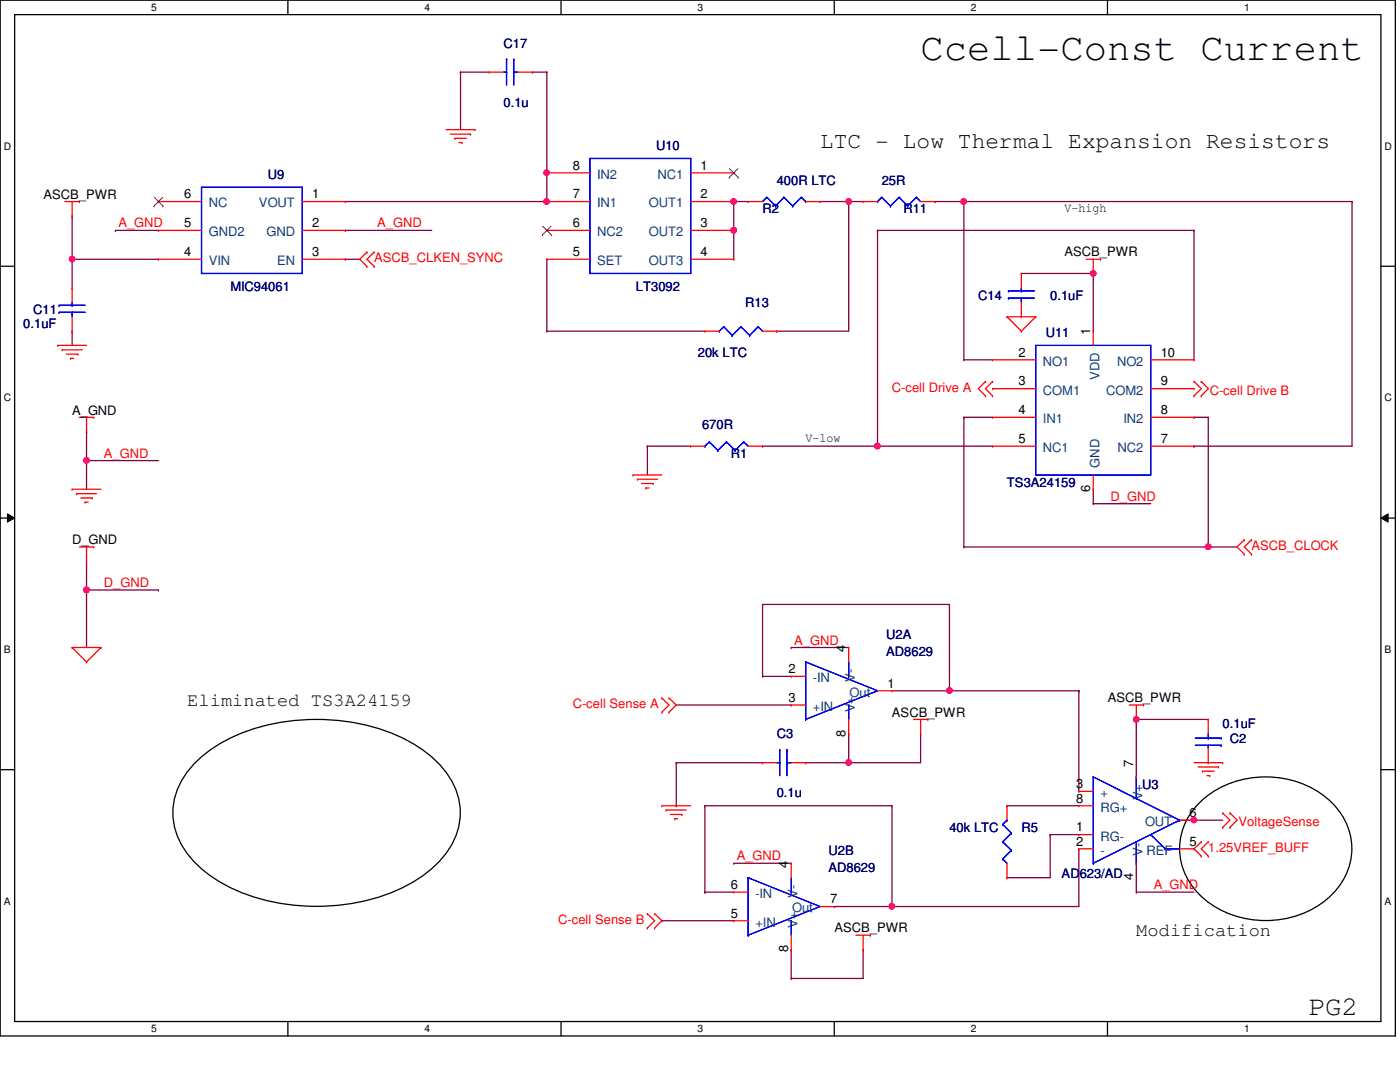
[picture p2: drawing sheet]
<svg xmlns="http://www.w3.org/2000/svg" width="279mm" height="216mm" viewBox="0 0 279 216" stroke-linecap="round" stroke-linejoin="round" font-family="sans-serif">
<path d="M0 0h278.5v206.7h-278.5zM2.9 2.9h272.7v200.9h-272.7z" fill="none" stroke="#000" stroke-width=".25"/>
<g fill="#fff">
<path d="M30.2 .3h1.1v2.3h-1.1z"/>
<path d="M30.2 204.1h1.1v2.3h-1.1z"/>
</g>
<path d="M57.4 0v2.9M57.4 203.8v2.9" fill="none" stroke="#000" stroke-width=".25"/>
<g fill="#fff">
<path d="M84.7 .3h1.1v2.3h-1.1z"/>
<path d="M84.7 204.1h1.1v2.3h-1.1z"/>
</g>
<path d="M112 0v2.9M112 203.8v2.9" fill="none" stroke="#000" stroke-width=".25"/>
<g fill="#fff">
<path d="M139.2 .3h1.1v2.3h-1.1z"/>
<path d="M139.2 204.1h1.1v2.3h-1.1z"/>
</g>
<path d="M166.5 0v2.9M166.5 203.8v2.9" fill="none" stroke="#000" stroke-width=".25"/>
<g fill="#fff">
<path d="M193.8 .3h1.1v2.3h-1.1z"/>
<path d="M193.8 204.1h1.1v2.3h-1.1z"/>
</g>
<path d="M221 0v2.9M221 203.8v2.9" fill="none" stroke="#000" stroke-width=".25"/>
<g fill="#fff">
<path d="M248.3 .3h1.1v2.3h-1.1z"/>
<path d="M248.3 204.1h1.1v2.3h-1.1z"/>
<path d="M.8 28h1.4v2.3h-1.4z"/>
<path d="M276.3 28h1.4v2.3h-1.4z"/>
<path d="M.8 78.2h1.4v2.3h-1.4z"/>
<path d="M276.3 78.2h1.4v2.3h-1.4z"/>
</g>
<path d="M0 53.1h2.9M275.6 53.1h2.9" fill="none" stroke="#000" stroke-width=".25"/>
<g fill="#fff">
<path d="M.8 128.5h1.3v2.2h-1.3z"/>
<path d="M276.3 128.5h1.3v2.2h-1.3z"/>
</g>
<path d="M0 103.4h2.9M275.6 103.4h2.9" fill="none" stroke="#000" stroke-width=".25"/>
<path d="M1.5 102.5l1.4 .9-1.4 .8zM275.6 103.4l1.4-.9v1.7z" fill="#000"/>
<path d="M1.5 102.5l1.4 .9-1.4 .8zM275.6 103.4l1.4-.9v1.7z" fill="none" stroke="#000" stroke-width=".2"/>
<g fill="#fff">
<path d="M.8 178.7h1.3v2.2h-1.3z"/>
<path d="M276.3 178.7h1.3v2.2h-1.3z"/>
</g>
<path d="M0 153.6h2.9M38.8 152.4a31 31 0 0 1 17.5-8.3 40.7 40.7 0 0 1 25.5 3.9 19.6 19.6 0 0 1 9.2 9.7 13.3 13.3 0 0 1-3.4 14.3 31.1 31.1 0 0 1-17.5 8.3 40.5 40.5 0 0 1-25.6-4 19.7 19.7 0 0 1-9.2-9.6 13.3 13.3 0 0 1 3.5-14.3zM275.6 153.6h2.9M239.3 160.2a19.5 19.5 0 0 1 26.6 0 12.6 12.6 0 0 1-1.1 19.3 19.6 19.6 0 0 1-25.5-1 12.6 12.6 0 0 1 0-18.3z" fill="none" stroke="#000" stroke-width=".25"/>
<path d="M192.4 83.3h.1M192.4 83.3v25.8M241.1 109.1h.1M241.1 109.1h5.8" fill="none" stroke="#800040" stroke-width=".25"/>
<circle cx="241.1" cy="109.1" r=".56" fill="#f0f"/>
<circle cx="241.1" cy="109.1" r=".56" fill="none" stroke="#f0f" stroke-width=".25"/>
<path d="M146.4 40.2h.1M146.4 40.2h2.9M175.1 46h.1M175.1 46h63.2M175.1 46v43M175.1 89h.1M175.1 89h23" fill="none" stroke="#800040" stroke-width=".25"/>
<circle cx="175.1" cy="89" r=".57" fill="#f0f"/>
<circle cx="175.1" cy="89" r=".57" fill="none" stroke="#f0f" stroke-width=".25"/>
<path d="M146.4 40.2h.1M146.4 40.2v5.8" fill="none" stroke="#800040" stroke-width=".25"/>
<circle cx="146.4" cy="45.9" r=".57" fill="#f0f"/>
<circle cx="146.4" cy="45.9" r=".57" fill="none" stroke="#f0f" stroke-width=".25"/>
<circle cx="146.4" cy="40.2" r=".56" fill="#f0f"/>
<circle cx="146.4" cy="40.2" r=".56" fill="none" stroke="#f0f" stroke-width=".25"/>
<g fill="none" stroke="#800040" stroke-width=".25">
<path d="M91.9 14.4h.1M91.9 14.4v11.5M91.9 14.4h5.7M109.1 14.4h.1M109.1 14.4v20.1M109.1 51.7h.1M109.1 51.7v14.4M146.4 46h.1M146.4 46v5.7M109.1 66.1h.1M109.1 66.1h31.6M155 66.1h.1"/>
<path d="M155 66.1h14.4"/>
</g>
<circle cx="109.1" cy="34.5" r=".56" fill="#f0f"/>
<circle cx="109.1" cy="34.5" r=".56" fill="none" stroke="#f0f" stroke-width=".25"/>
<path d="M106.3 14.4h.1M106.3 14.4h2.8M201 175.1h.1M209.6 166.5h.1M209.6 166.5h5.7M209.6 166.5v8.6h-8.6M226.8 172.3h.1M226.8 178h.1M226.8 172.3v5.7M226.8 178h11.5M238.3 163.7h.1M238.3 163.7h5.7" fill="none" stroke="#800040" stroke-width=".25"/>
<circle cx="238.2" cy="163.6" r=".56" fill="#f0f"/>
<circle cx="238.2" cy="163.6" r=".56" fill="none" stroke="#f0f" stroke-width=".25"/>
<g fill="none" stroke="#800040" stroke-width=".25">
<path d="M163.7 40.2h.1M163.7 40.2h8.6M169.4 40.2h.1M169.4 40.2v25.9M192.4 40.2h.1M192.4 40.2v31.6M238.3 46h.1M238.3 46v25.8M269.8 40.2h.1M269.8 40.2v48.8h-31.5M192.4 71.8h.1M192.4 71.8h5.7"/>
<path d="M192.4 83.3h.1M192.4 83.3h5.7M218.2 97.6h.1M218.2 97.6v2.9M238.3 83.3h.1M238.3 89h.1M238.3 83.3h2.8M241.1 83.3h.1M241.1 83.3v25.8h-48.7M192.4 109.1h.1M218.2 100.5h.1M218.2 100.5h11.5"/>
</g>
<circle cx="169.4" cy="40.2" r=".56" fill="#f0f"/>
<circle cx="169.4" cy="40.2" r=".56" fill="none" stroke="#f0f" stroke-width=".25"/>
<path d="M192.4 40.2h.1M192.4 40.2h77.4" fill="none" stroke="#800040" stroke-width=".25"/>
<circle cx="192.3" cy="40.2" r=".56" fill="#f0f"/>
<circle cx="192.3" cy="40.2" r=".56" fill="none" stroke="#f0f" stroke-width=".25"/>
<path d="M109.1 34.5h.1M109.1 34.5v5.7M129.2 89h.1M129.2 89h8.6M152.2 89h.1M152.2 89h22.9M215.3 137.8h.1M215.3 137.8v20.1M201 160.8h.1M201 160.8h14.3M235.4 163.7h.1M235.4 163.7h2.9" fill="none" stroke="#800040" stroke-width=".25"/>
<circle cx="109.1" cy="40.2" r=".56" fill="#f0f"/>
<circle cx="109.1" cy="40.2" r=".56" fill="none" stroke="#f0f" stroke-width=".25"/>
<path d="M14.4 51.7h.1M14.4 43.1h.1M14.4 51.7h17.2M14.4 43.1v8.6M23 46h.1M23 46h8.6M68.9 46h.1M68.9 46h17.2" fill="none" stroke="#800040" stroke-width=".25"/>
<circle cx="14.4" cy="51.7" r=".56" fill="#f0f"/>
<circle cx="14.4" cy="51.7" r=".56" fill="none" stroke="#f0f" stroke-width=".25"/>
<path d="M14.4 51.7h.1M14.4 51.7v5.7M68.9 51.7h.1M68.9 51.7h2.9M14.4 66.1h.1M14.4 66.1v2.8M226.8 143.6h.1M226.8 143.6h14.3" fill="none" stroke="#800040" stroke-width=".25"/>
<circle cx="226.8" cy="143.5" r=".56" fill="#f0f"/>
<circle cx="226.8" cy="143.5" r=".56" fill="none" stroke="#f0f" stroke-width=".25"/>
<path d="M186.6 40.2h.1M186.6 40.2h5.8M203.8 54.6h.1M203.8 54.6h14.4M218.2 54.6h.1M218.2 54.6v11.5M226.8 143.6h.1M226.8 143.6v11.4" fill="none" stroke="#800040" stroke-width=".25"/>
<circle cx="218.2" cy="54.6" r=".56" fill="#f0f"/>
<circle cx="218.2" cy="54.6" r=".56" fill="none" stroke="#f0f" stroke-width=".25"/>
<path d="M68.9 40.2h40.2M109.1 40.2h.1M178 137.8h11.5M189.5 137.8h.1M135 140.7h22.9M157.9 140.7h.1" fill="none" stroke="#800040" stroke-width=".25"/>
<circle cx="189.5" cy="137.8" r=".56" fill="#f0f"/>
<circle cx="189.5" cy="137.8" r=".56" fill="none" stroke="#f0f" stroke-width=".25"/>
<path d="M215.3 169.4h.1M215.3 169.4v11.5h-48.8M132.1 183.7h.1M132.1 183.7h14.3M166.5 180.9h.1M178 180.9h.1" fill="none" stroke="#800040" stroke-width=".25"/>
<circle cx="178" cy="180.8" r=".56" fill="#f0f"/>
<circle cx="178" cy="180.8" r=".56" fill="none" stroke="#f0f" stroke-width=".25"/>
<g fill="none" stroke="#800040" stroke-width=".25">
<path d="M152.2 135h.1M152.2 120.6h.1M152.2 135h5.7M152.2 120.6v14.4M152.2 120.6h37.3M157.9 129.2h.1M157.9 129.2h11.5M189.5 120.6h.1M189.5 137.8h.1M189.5 120.6v17.2M189.5 137.8h25.8M215.3 137.8h.1"/>
<path d="M169.4 152.2h.1M169.4 152.2h14.3M140.7 160.8h.1M140.7 178h.1M140.7 160.8h37.3M140.7 160.8v17.2M140.7 178h5.7M146.4 172.3h.1M146.4 172.3h11.5M178 160.8h.1M178 160.8v20.1M157.9 195.2h.1"/>
<path d="M157.9 195.2h14.4"/>
</g>
<circle cx="169.4" cy="152.1" r=".56" fill="#f0f"/>
<circle cx="169.4" cy="152.1" r=".56" fill="none" stroke="#f0f" stroke-width=".25"/>
<path d="M17.3 86.1h.1M17.3 86.1v5.8M129.2 89h.1M129.2 89v5.8" fill="none" stroke="#800040" stroke-width=".25"/>
<circle cx="17.3" cy="91.9" r=".56" fill="#f0f"/>
<circle cx="17.3" cy="91.9" r=".56" fill="none" stroke="#f0f" stroke-width=".25"/>
<g fill="none" stroke="#800040" stroke-width=".25">
<path d="M17.3 91.9h.1M17.3 91.9h14.3M17.3 91.9v5.7M17.3 117.7h.1M17.3 117.7h14.3M17.3 112v17.2M31.6 117.7h.1M169.4 146.4h.1M169.4 146.4v5.8M183.7 146.4h.1M183.7 146.4v5.8M157.9 189.5h.1"/>
<path d="M157.9 189.5v5.7M172.3 189.5h.1M172.3 189.5v5.7"/>
</g>
<circle cx="17.3" cy="117.7" r=".57" fill="#f0f"/>
<circle cx="17.3" cy="117.7" r=".57" fill="none" stroke="#f0f" stroke-width=".25"/>
<path d="M135 152.2h.1M135 152.2h17.2M135 152.2v8.6M160.8 152.2h.1M160.8 152.2h8.6M135 160.8h.1" fill="none" stroke="#800040" stroke-width=".25"/>
<g fill="none" stroke="#f00" stroke-width=".25">
<path d="M97.6 14.4h.1M97.6 14.4h2.9M103.4 14.4h2.9M106.3 14.4h.1M89 25.9h5.8M89.9 26.8h4M90.8 27.6h.1M90.8 27.6h2.2M91.6 28.4h.6M92.2 28.4h.1M93.9 26.8h.1M94.8 25.9h.1"/>
<path d="M109.1 34.5h.1M109.1 34.5h8.6M137.8 34.5h8.6M146.4 34.5h.1M13 40.2h2.8M14.4 43.1h.1M14.4 57.4h.1M14.4 40.2v2.9M14.4 57.4v2.9M15.8 40.2h.1M31.6 51.7h.1M31.6 46h.1"/>
<path d="M31.6 40.2h.1M31.6 51.7h8.6M31.6 40.2h8.6M31.6 46h8.6M60.3 51.7h8.6M60.3 40.2h8.6M60.3 46h8.6M68.9 40.2h.1M68.9 46h.1M68.9 51.7h.1M73.2 53.2h.1M73.2 50.3h.1"/>
<path d="M73.2 50.3l-1.4 1.4 1.4 1.5M74.7 50.3h.1M74.7 53.2h.1M74.7 50.3l-1.5 1.4 1.5 1.5M109.1 51.7h.1M109.1 46h.1M109.1 40.2h.1M109.1 51.7h8.6M109.1 40.2h8.6M109.1 46h8.6M137.8 51.7h8.6M137.8 40.2h8.6"/>
<path d="M137.8 46h8.6M146.4 40.2h.1M146.4 46h.1M146.4 51.7h.1M149.3 40.2h.1M149.3 40.2h2.9M160.8 40.2h2.9M163.7 40.2h.1M172.3 40.2h.1M172.3 40.2h2.8M183.7 40.2h2.9M186.6 40.2h.1"/>
<path d="M203.8 54.6h.1M203.8 54.6v2.8M216.7 51.7h2.9M218.2 54.6h.1M218.2 51.7v2.9M219.6 51.7h.1M11.5 68.9h.1M11.5 68.9h5.8M12.4 69.8h.1M12.4 69.8h4M13.3 70.7h2.2M14.1 71.5h.1"/>
<path d="M14.1 71.5h.6M14.4 66.1h.1M14.4 63.2v2.9M15.5 70.7h.1M140.7 66.1h.1M140.7 66.1h2.9M152.2 66.1h2.8M155 66.1h.1M196.7 79h.1M196.7 76.1h.1M196.7 76.1l-1.5 1.5 1.5 1.4M198.1 79h.1"/>
<path d="M198.1 76.1h.1M198.1 71.8h.1M198.1 77.6h.1M198.1 76.1l-1.4 1.5 1.4 1.4M198.1 71.8h8.6M198.1 77.6h8.6M201 63.2h.1M201 63.2h5.7M201 63.2l2.8 2.9M203.8 66.1h.1M203.8 63.2h.1M203.8 60.3v2.9"/>
<path d="M206.7 63.2h.1M206.7 63.2l-2.9 2.9M218.2 66.1h.1M218.2 66.1v2.8M229.7 71.8h8.6M229.7 77.6h8.6M238.3 76.1h.1M238.3 79h.1M238.3 77.6h.1M238.3 71.8h.1M238.3 76.1l1.4 1.5-1.4 1.4M239.7 76.1h.1"/>
<path d="M239.7 79h.1M239.7 76.1l1.4 1.5-1.4 1.4M14.4 97.6h.1M14.4 97.6h5.8M15.3 98.5h.1M15.3 98.5h4M15.8 83.3h2.9M16.1 99.4h2.3M17.3 86.1h.1M17.3 83.3v2.8M18.4 99.4h.1M18.7 83.3h.1"/>
<path d="M126.3 94.8h.1M126.3 94.8h5.8M127.2 95.6h.1M127.2 95.6h4M128.1 96.5h2.2M128.9 97.4h.1M128.9 97.4h.6M130.3 96.5h.1M137.8 89h.1M137.8 89h2.9M149.3 89h2.9M152.2 89h.1"/>
<path d="M198.1 83.3h.1M198.1 89h.1M198.1 83.3h8.6M198.1 89h8.6M218.2 97.6h.1M218.2 94.8v2.8M229.7 83.3h8.6M229.7 89h8.6M238.3 89h.1M238.3 83.3h.1M15.8 109.1h2.9M17 100.2h.1"/>
<path d="M17 100.2h.6M17.3 112h.1M17.3 109.1v2.9M18.7 109.1h.1M248.3 110.6h.1M248.3 107.7h.1M248.3 107.7l-1.4 1.4 1.4 1.5M249.8 107.7h.1M249.8 110.6h.1M249.8 107.7l-1.5 1.4 1.5 1.5M14.4 129.2h.1M14.4 129.2h5.8"/>
<path d="M14.4 129.2l2.9 2.9M17.3 132.1h.1M20.2 129.2h.1M20.2 129.2l-2.9 2.9M132.1 139.3h.1M132.1 139.3l1.4 1.4-1.4 1.4M133.5 139.3h.1M133.5 139.3l1.5 1.4-1.5 1.4M157.9 135h.1M157.9 135h2.9M169.4 129.2h.1M169.4 129.2v2.9"/>
<path d="M175.1 137.8h2.9M178 137.8h.1M132.1 142.1h.1M133.5 142.1h.1M152.2 152.2h.1M152.2 152.2h2.8M157.9 140.7h.1M157.9 140.7h2.9M157.9 152.2h2.9M160.8 152.2h.1M169.4 146.4h.1M169.4 143.6v2.8"/>
<path d="M182.3 143.6h2.9M183.7 146.4h.1M183.7 143.6v2.8M185.2 143.6h.1M215.3 157.9h.1M215.3 157.9h2.9M225.4 140.7h2.8M226.8 143.6h.1M226.8 155h.1M226.8 140.7v2.9M228.2 140.7h.1M238.3 152.2h5.7"/>
<path d="M239.1 153h4.1M240 153.9h.1M240 153.9h2.3M240.9 154.8h.5M241.1 152.2h.1M241.1 143.6h.1M241.1 143.6v2.8M241.1 149.3v2.9M241.4 154.8h.1M243.2 153h.1M244 152.2h.1M132.1 160.8h.1"/>
<path d="M132.1 160.8h5.7M132.9 161.6h.1M132.9 161.6h4M133.8 162.5h2.3M134.7 163.4h.1M134.7 163.4h.6M136.1 162.5h.1M146.4 178h.1M146.4 178h2.9M157.9 172.3h.1M157.9 172.3v2.8M201 175.1h.1"/>
<path d="M201 160.8h.1M201 160.8v2.9M201 172.3v2.8M215.3 169.4h.1M215.3 160.8h.1M215.3 166.5h.1M215.3 160.8h2.9M215.3 169.4h2.9M215.3 166.5h2.9M226.8 172.3h.1M235.4 163.7h2.9M235.4 169.4h2.9"/>
<path d="M238.3 163.7h.1M238.3 169.4h.1M238.3 169.4l1.4 1.4M239.7 170.8h.1M239.7 168h.1M239.7 168l-1.4 1.4M241.1 168h.1M241.1 170.8h.1M241.1 168l-1.4 1.4 1.4 1.4M244 162.2h.1M244 165.1h.1M244 162.2l1.4 1.5-1.4 1.4"/>
<path d="M245.4 162.2h.1M245.4 165.1h.1M245.4 162.2l1.5 1.5-1.5 1.4M129.2 182.3h.1M129.2 185.2h.1M129.2 182.3l1.4 1.4-1.4 1.5M130.6 185.2h.1M130.6 182.3h.1M130.6 182.3l1.5 1.4-1.5 1.5M146.4 183.7h.1M146.4 183.7h2.9M157.9 189.5h.1"/>
<path d="M157.9 186.6v2.9M163.7 180.9h2.8M166.5 180.9h.1M170.8 186.6h2.9M172.3 189.5h.1M172.3 186.6v2.9M173.7 186.6h.1"/>
</g>
<g fill="none" stroke="#00f" stroke-width=".25">
<path d="M100.5 14.4h.6M101.1 14.4h.1M101.1 11.8h.1M101.1 11.8v5.2M102.5 11.8h.1M102.5 14.4h.1M102.5 14.4h.9M102.5 11.8v5.2M40.2 37.4h20.1v17.2h-20.1zM117.7 31.6h20.1v23h-20.1zM153 39.4h.1M153 39.4l-.8 .8"/>
<path d="M153 39.4l1.8 1.7M156.5 39.4h.1M156.5 39.4l-1.7 1.7M156.5 39.4l1.7 1.7M159.9 39.4h.1M159.9 39.4l-1.7 1.7M159.9 39.4l.9 .8M176 39.4h.1M176 39.4l1.7 1.7M176 39.4l-.9 .8M179.5 39.4h.1M179.5 39.4l1.6 1.7"/>
<path d="M179.5 39.4l-1.8 1.7M182.9 39.4h.1M182.9 39.4l.8 .8M182.9 39.4l-1.8 1.7M154.8 41.1h.1M158.2 41.1h.1M160.8 40.2h.1M175.1 40.2h.1M177.7 41.1h.1M181.1 41.1h.1M201.3 59.5h.1M201.3 58h.1"/>
<path d="M201.3 59.5h5.1M201.3 58h5.1M203.8 58h.1M203.8 59.5h.1M203.8 57.4v.6M203.8 59.5v.8M11.8 62.3h.1M11.8 60.9h.1M11.8 62.3h5.2M11.8 60.9h5.2M14.4 60.9h.1M14.4 62.3h.1"/>
<path d="M14.4 60.3v.6M14.4 62.3v.9M143.6 66.1h.1M144.4 65.2h.1M144.4 65.2l1.7 1.7M144.4 65.2l-.8 .9M146.1 66.9h.1M147.9 65.2h.1M147.9 65.2l1.7 1.7M147.9 65.2l-1.8 1.7M149.6 66.9h.1M151.3 65.2h.1"/>
<path d="M151.3 65.2l.9 .9M151.3 65.2l-1.7 1.7M206.7 68.9h23v25.9h-23zM140.7 89h.1M141.6 88.2h.1M141.6 88.2l1.7 1.7M141.6 88.2l-.9 .8M143.3 89.9h.1M145 88.2h.1M145 88.2l1.7 1.7M145 88.2l-1.7 1.7M146.7 89.9h.1"/>
<path d="M148.4 88.2h.1M148.4 88.2l.9 .8M148.4 88.2l-1.7 1.7M160.8 132.1h.1M160.8 132.1l14.3 5.7-14.3 5.8M160.8 132.1v11.5M169.4 135h.1M169.4 132.1v2.9M155 152.2h.6M155.6 152.2h.1M155.6 149.6h.1M155.6 149.6v5.2"/>
<path d="M157.1 149.6h.1M157.1 152.2h.1M157.1 152.2h.8M157.1 149.6v5.2M160.8 143.6h.1M169.4 140.7h.1M169.4 140.7v2.9M218.2 155h.1M218.2 155l17.2 8.7M218.2 155v17.3M226.8 159.3h.1M226.8 155h.1"/>
<path d="M226.8 155v4.3M238.5 147.3h5.2M238.5 148.7h5.2M241.1 148.7h.1M241.1 147.3h.1M241.1 146.4v.9M241.1 148.7v.6M243.7 147.3h.1M243.7 148.7h.1M149.3 175.1h.1M149.3 175.1l14.4 5.8-14.4 5.7M149.3 175.1v11.5"/>
<path d="M157.9 178h.1M157.9 175.1v2.9M200.1 171.4h.1M200.1 168h.1M200.1 164.5h.1M200.1 171.4l.9 .9M200.1 168l1.7 1.7M200.1 164.5l1.7 1.7M201 163.7h.1M201 163.7l-.9 .8M201.8 169.7h.1M201.8 166.2h.1"/>
<path d="M201.8 169.7l-1.7 1.7M201.8 166.2l-1.7 1.8M218.2 172.3h.1M226.8 168h.1M226.8 172.3h.1M226.8 168v4.3M229.7 166.5h.1M229.7 166.5l2.8 2.9M232.5 169.4h.1M232.5 169.4h2.9M235.4 163.7h.1M235.4 163.7l-17.2 8.6"/>
<path d="M149.3 186.6h.1M157.9 183.7h.1M157.9 183.7v2.9"/>
</g>
<path d="M30.8 39.4l1.7 1.7M32.5 39.4l-1.8 1.7M145.5 35.4h.1M145.6 33.7l1.7 1.7M147.3 33.7l-1.8 1.7M147.3 35.4h.1M30.7 41.1h.1M32.5 41.1h.1M108.2 46.9h.1M108.3 45.1l1.7 1.8M110 45.1l-1.8 1.8M110 46.9h.1" fill="none" stroke="#804000" stroke-width=".2"/>
<circle cx="241.1" cy="109.1" r=".56" fill="#f0f"/>
<circle cx="241.1" cy="109.1" r=".56" fill="none" stroke="#f0f" stroke-width=".25"/>
<circle cx="175.1" cy="89" r=".57" fill="#f0f"/>
<circle cx="175.1" cy="89" r=".57" fill="none" stroke="#f0f" stroke-width=".25"/>
<circle cx="146.4" cy="45.9" r=".57" fill="#f0f"/>
<circle cx="146.4" cy="45.9" r=".57" fill="none" stroke="#f0f" stroke-width=".25"/>
<circle cx="146.4" cy="40.2" r=".56" fill="#f0f"/>
<circle cx="146.4" cy="40.2" r=".56" fill="none" stroke="#f0f" stroke-width=".25"/>
<circle cx="109.1" cy="34.5" r=".56" fill="#f0f"/>
<circle cx="109.1" cy="34.5" r=".56" fill="none" stroke="#f0f" stroke-width=".25"/>
<circle cx="238.2" cy="163.6" r=".56" fill="#f0f"/>
<circle cx="238.2" cy="163.6" r=".56" fill="none" stroke="#f0f" stroke-width=".25"/>
<circle cx="169.4" cy="40.2" r=".56" fill="#f0f"/>
<circle cx="169.4" cy="40.2" r=".56" fill="none" stroke="#f0f" stroke-width=".25"/>
<circle cx="192.3" cy="40.2" r=".56" fill="#f0f"/>
<circle cx="192.3" cy="40.2" r=".56" fill="none" stroke="#f0f" stroke-width=".25"/>
<circle cx="109.1" cy="40.2" r=".56" fill="#f0f"/>
<circle cx="109.1" cy="40.2" r=".56" fill="none" stroke="#f0f" stroke-width=".25"/>
<circle cx="14.4" cy="51.7" r=".56" fill="#f0f"/>
<circle cx="14.4" cy="51.7" r=".56" fill="none" stroke="#f0f" stroke-width=".25"/>
<circle cx="226.8" cy="143.5" r=".56" fill="#f0f"/>
<circle cx="226.8" cy="143.5" r=".56" fill="none" stroke="#f0f" stroke-width=".25"/>
<circle cx="218.2" cy="54.6" r=".56" fill="#f0f"/>
<circle cx="218.2" cy="54.6" r=".56" fill="none" stroke="#f0f" stroke-width=".25"/>
<circle cx="189.5" cy="137.8" r=".56" fill="#f0f"/>
<circle cx="189.5" cy="137.8" r=".56" fill="none" stroke="#f0f" stroke-width=".25"/>
<circle cx="178" cy="180.8" r=".56" fill="#f0f"/>
<circle cx="178" cy="180.8" r=".56" fill="none" stroke="#f0f" stroke-width=".25"/>
<circle cx="169.4" cy="152.1" r=".56" fill="#f0f"/>
<circle cx="169.4" cy="152.1" r=".56" fill="none" stroke="#f0f" stroke-width=".25"/>
<circle cx="17.3" cy="91.9" r=".56" fill="#f0f"/>
<circle cx="17.3" cy="91.9" r=".56" fill="none" stroke="#f0f" stroke-width=".25"/>
<circle cx="17.3" cy="117.7" r=".57" fill="#f0f"/>
<circle cx="17.3" cy="117.7" r=".57" fill="none" stroke="#f0f" stroke-width=".25"/>
<text font-size="7.7" x="183.7" y="11.9">Ccell-Const Current</text>
<text font-size="5.4" x="261.2" y="202.4">PG2</text>
<text font-size="4.6" x="163.7" y="29.5">LTC - Low Thermal Expansion Resistors</text>
<g font-size="3.7">
<text x="37.4" y="140.8">Eliminated TS3A24159</text>
<text x="226.8" y="186.7">Modification</text>
</g>
<g font-size="2.6" fill="#000080">
<text x="100.5" y="9.6">C17</text>
<text x="100.5" y="21.3">0.1u</text>
<text x="130.9" y="29.9">U10</text>
<text x="53.4" y="35.7">U9</text>
<text x="155" y="36.8">400R LTC</text>
<text x="176" y="36.8">25R</text>
<text x="152.2" y="42.5">R2</text>
<text x="180.3" y="42.5">R11</text>
<text x="46" y="58.1">MIC94061</text>
<text x="126.9" y="58.1">LT3092</text>
<text x="195.2" y="59.8">C14</text>
<text x="209.6" y="59.8">0.1uF</text>
<text x="4.7" y="65.5">0.1uF</text>
<text x="6.6" y="62.7">C11</text>
<text x="148.7" y="61.2">R13</text>
<text x="139.3" y="71.2">20k LTC</text>
<text x="208.7" y="67.2">U11</text>
<text x="140.1" y="85.6">670R</text>
<text x="145.8" y="91.4">R1</text>
<text x="201" y="97.1">TS3A24159</text>
<text x="176.9" y="127.5">U2A</text>
<text x="176.9" y="131">AD8629</text>
<text x="155" y="147.3">C3</text>
<text x="244" y="145.3">0.1uF</text>
<text x="245.4" y="148.2">C2</text>
<text x="155" y="159.1">0.1u</text>
<text x="228" y="157.4">U3</text>
<text x="189.5" y="166">40k LTC</text>
<text x="203.8" y="166">R5</text>
<text x="165.4" y="170.6">U2B</text>
<text x="165.4" y="174">AD8629</text>
<text x="211.9" y="175.2">AD623/AD</text>
</g>
<g font-size="2.6">
<text x="114.3" y="33.9">8</text>
<text x="139.8" y="33.9">1</text>
<text x="8.7" y="39.7">ASCB_PWR</text>
<text x="36.8" y="39.6">6</text>
<text x="62.3" y="39.6">1</text>
<text x="114.3" y="39.6">7</text>
<text x="139.8" y="39.6">2</text>
<text x="36.8" y="45.3">5</text>
<text x="62.3" y="45.3">2</text>
<text x="114.3" y="45.3">6</text>
<text x="139.8" y="45.3">3</text>
<text x="212.4" y="42.3">V-high</text>
<text x="36.8" y="51.1">4</text>
<text x="62.3" y="51.1">3</text>
<text x="114.3" y="51.1">5</text>
<text x="139.8" y="51.1">4</text>
<text x="212.4" y="51.2">ASCB_PWR</text>
<text x="203.3" y="71.2">2</text>
<text x="217.6" y="66.9" transform="rotate(-90 217.6 66.9)">1</text>
<text x="231.6" y="71.2">10</text>
<text x="203.3" y="76.9">3</text>
<text x="231.6" y="76.9">9</text>
<text x="14.4" y="82.8">A_GND</text>
<text x="203.3" y="82.6">4</text>
<text x="231.6" y="82.6">8</text>
<text x="160.8" y="88.2">V-low</text>
<text x="203.3" y="88.4">5</text>
<text x="231.6" y="88.4">7</text>
<text x="217.6" y="98.2" transform="rotate(-90 217.6 98.2)">6</text>
<text x="14.4" y="108.6">D_GND</text>
<text x="168.7" y="130.1" transform="rotate(-90 168.7 130.1)">4</text>
<text x="157.4" y="134.3">2</text>
<text x="177.1" y="137.2">1</text>
<text x="157.4" y="140">3</text>
<text x="178" y="143">ASCB_PWR</text>
<text x="221.1" y="140.2">ASCB_PWR</text>
<text x="168.7" y="147" transform="rotate(-90 168.7 147)">8</text>
<text x="226.1" y="153" transform="rotate(-90 226.1 153)">7</text>
<text x="214.8" y="157.3">3</text>
<text x="214.8" y="160.1">8</text>
<text x="214.8" y="165.9">1</text>
<text x="237.4" y="163">6</text>
<text x="157.3" y="173.1" transform="rotate(-90 157.3 173.1)">4</text>
<text x="214.8" y="168.7">2</text>
<text x="237.4" y="168.7">5</text>
<text x="145.9" y="177.4">6</text>
<text x="226.1" y="175.7" transform="rotate(-90 226.1 175.7)">4</text>
<text x="145.9" y="183.1">5</text>
<text x="165.7" y="180.3">7</text>
<text x="157.3" y="190" transform="rotate(-90 157.3 190)">8</text>
<text x="166.5" y="186.1">ASCB_PWR</text>
</g>
<g font-size="2.6" fill="#004080">
<text x="119.2" y="35.7">IN2</text>
<text x="131.2" y="35.7">NC1</text>
<text x="41.7" y="41.4">NC</text>
<text x="51.7" y="41.4">VOUT</text>
<text x="119.2" y="41.4">IN1</text>
<text x="129.5" y="41.4">OUT1</text>
<text x="41.7" y="47.2">GND2</text>
<text x="53.2" y="47.2">GND</text>
<text x="119.2" y="47.2">NC2</text>
<text x="129.5" y="47.2">OUT2</text>
<text x="41.7" y="52.9">VIN</text>
<text x="55.3" y="52.9">EN</text>
<text x="119.2" y="52.9">SET</text>
<text x="129.5" y="52.9">OUT3</text>
<text x="208.2" y="73">NO1</text>
<text x="219.4" y="75.8" transform="rotate(-90 219.4 75.8)">VDD</text>
<text x="222.9" y="73">NO2</text>
<text x="208.2" y="78.7">COM1</text>
<text x="220.8" y="78.7">COM2</text>
<text x="208.2" y="84.5">IN1</text>
<text x="224.2" y="84.5">IN2</text>
<text x="208.2" y="90.2">NC1</text>
<text x="219.4" y="93.3" transform="rotate(-90 219.4 93.3)">GND</text>
<text x="223.1" y="90.2">NC2</text>
<text x="162.2" y="136.1">-IN</text>
<text x="170.6" y="136.1" transform="rotate(-90 170.6 136.1)">V-</text>
<text x="162.2" y="141.9">+IN</text>
<text x="169.5" y="139">Out</text>
<text x="170.6" y="142.1" transform="rotate(-90 170.6 142.1)">V+</text>
<text x="219.6" y="159.1">+</text>
<text x="219.6" y="162">RG+</text>
<text x="228" y="159.7" transform="rotate(-90 228 159.7)">V+</text>
<text x="219.6" y="167.7">RG-</text>
<text x="228.5" y="164.8">OUT</text>
<text x="219.6" y="170.6">-</text>
<text x="228" y="170.8" transform="rotate(-90 228 170.8)">V-</text>
<text x="228.8" y="170.6">REF</text>
<text x="150.7" y="179.2">-IN</text>
<text x="159.1" y="179.2" transform="rotate(-90 159.1 179.2)">V-</text>
<text x="150.7" y="184.9">+IN</text>
<text x="158.1" y="182.1">Out</text>
<text x="159.1" y="185.2" transform="rotate(-90 159.1 185.2)">V+</text>
</g>
<g font-size="2.6" fill="#f00">
<text x="23.6" y="45.4">A_GND</text>
<text x="75.3" y="45.4">A_GND</text>
<text x="74.7" y="52.3">ASCB_CLKEN_SYNC</text>
<text x="178" y="78.1">C-cell Drive A</text>
<text x="241.4" y="78.7">C-cell Drive B</text>
<text x="20.7" y="91.3">A_GND</text>
<text x="221.7" y="99.9">D_GND</text>
<text x="249.8" y="109.7">ASCB_CLOCK</text>
<text x="20.7" y="117.1">D_GND</text>
<text x="158.5" y="128.6">A_GND</text>
<text x="114.3" y="141.3">C-cell Sense A</text>
<text x="247.2" y="164.8">VoltageSense</text>
<text x="147" y="171.7">A_GND</text>
<text x="241.1" y="170">1.25VREF_BUFF</text>
<text x="230.3" y="177.4">A_GND</text>
<text x="111.4" y="184.4">C-cell Sense B</text>
</g>
<g font-size="2">
<text x="30.2" y="2.2">5</text>
<text x="84.7" y="2.2">4</text>
<text x="139.2" y="2.2">3</text>
<text x="193.8" y="2.2">2</text>
<text x="248.3" y="2.2">1</text>
<text x=".8" y="29.8">D</text>
<text x="276.3" y="29.8">D</text>
<text x=".8" y="80.1">C</text>
<text x="276.3" y="80.1">C</text>
<text x=".8" y="130.3">B</text>
<text x="276.3" y="130.3">B</text>
<text x=".8" y="180.5">A</text>
<text x="276.3" y="180.5">A</text>
<text x="30.2" y="206">5</text>
<text x="84.7" y="206">4</text>
<text x="139.2" y="206">3</text>
<text x="193.8" y="206">2</text>
<text x="248.3" y="206">1</text>
</g>
</svg>
